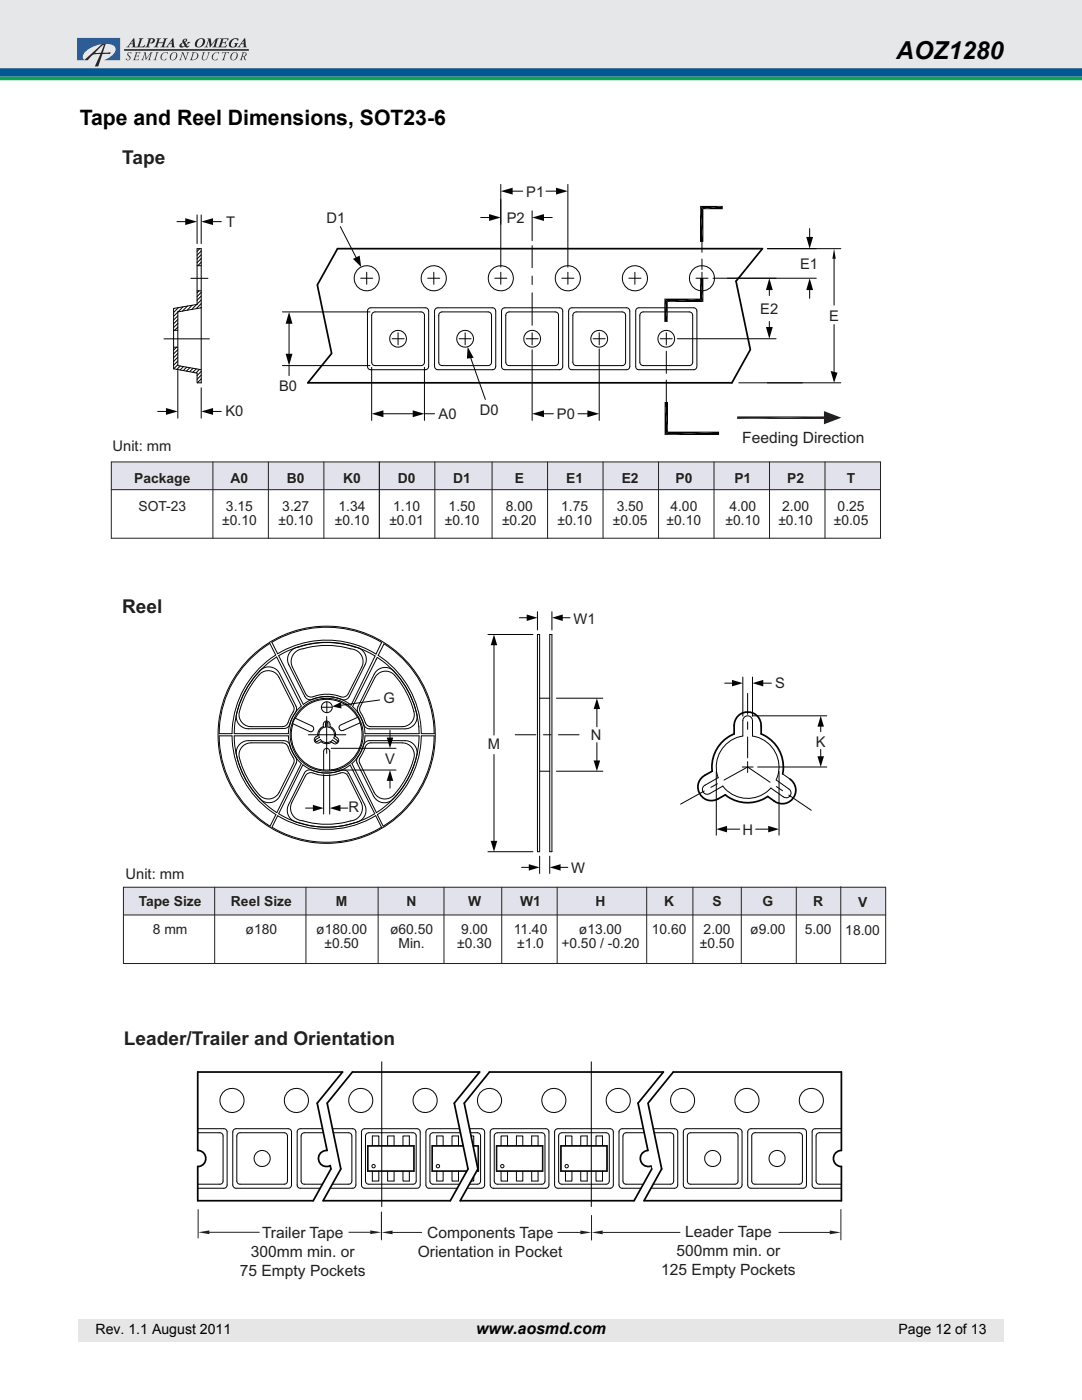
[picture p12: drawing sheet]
<svg xmlns="http://www.w3.org/2000/svg" width="216mm" height="279mm" viewBox="0 0 216 279" stroke-linecap="round" stroke-linejoin="round" font-family="sans-serif">
<path d="M0 14.4h215.9" fill="none" stroke="#005994" stroke-width="1.8" stroke-linecap="butt"/>
<path d="M-.1 -.1h216v13.7h-216z" fill="#e6e7e8"/>
<g fill="#252425">
<path d="M27.7 7.6h.9l-.3 .3-.5 1.4h.7l.5-.4-.2 .6-1.7-.1a.6 .6 0 0 0 .5-.6l.3-1z"/>
<path d="M29.5 7.6h.9l.4 .2 .1 .2a.72 .72 0 0 1-1 .6l.1-.1a.46 .46 0 0 0 .5-.5l-.1-.2h-.3l-.5 1.5h.3v.1l-.9 .1 .1-.2a1.91 1.91 0 0 0 .6-1.5l-.3-.1z"/>
<path d="M31.3 7.7h.9l-.4 .1-.1 .7 .9-.1 .2-.6-.2-.1h.9l-.4 .2-.4 1.4 .2 .1h-.9l.3-.1 .2-.7h-.1h-.8l-.2 .7 .2 .1h-.9l.3-.1 .3-.9 .1-.6z"/>
<path d="M41.4 7.7h.6l.2 1.2 .8-1.1a.48 .48 0 0 1 .7-.1l-.3 .2-.4 1.4 .2 .2-.9-.1 .4-.2 .3-1.2-1.1 1.5h-.1l-.1-1.5-.4 1.2 .2 .3h-.7l.4-.4 .3-1 .1-.3z"/>
<path d="M43.9 7.7h1.7l-.1 .4-.2-.3h-.7l-.3 .7h.5l.4-.3-.2 .7h-.1l-.1-.3h-.5l-.2 .6a.98 .98 0 0 0 1.2-.3l-.2 .6h-1.7l.4-.3 .4-1.3-.3-.1z"/>
<path d="M46.1 8a1.27 1.27 0 0 1 1.5-.2l-.1 .4-.2-.3a.82 .82 0 0 0-.9 .1 .82 .82 0 0 0-.3 .8v.2a.43 .43 0 0 0 .3 .4 .43 .43 0 0 0 .4-.2l.2-.4-.2-.2h.8l-.2 .2a.77 .77 0 0 1-1.2 .7l-.4-.2a1 1 0 0 1 .3-1.3z"/>
<path d="M25.6 10.5h.7l-.2 .3v-.3h-.2l-.3 .2 .1 .3 .3 .4v.3l-.5 .3-.4-.1 .1-.3 .1 .3 .3 .1 .2-.1 .1-.3a.77 .77 0 0 1-.3-1.1z"/>
<path d="M27 10.4h1l-.1 .4-.1-.3h-.5l-.1 .6 .5-.1-.1 .4-.1-.2h-.4l-.1 .4-.1 .2 .2 .1h.4l.2-.2-.1 .3h-1.1l.3-.2 .3-1.2z"/>
<path d="M28.7 10.4h.4l.1 1.2 .9-1.2h.4l-.2 .2-.3 1-.1 .3 .2 .1h-.6l.2-.1 .4-1.2-1 1.3-.2-1.3-.4 1.2 .2 .1h-.5l.2-.2 .4-1.1z"/>
<path d="M31.1 10.4l.6 .1-.2 .1-.4 1.1-.1 .2 .2 .1h-.6l.3-.2 .3-1.2z"/>
<path d="M32.4 10.7l.4-.3h.6l.1 .1-.1 .3v-.1a.76 .76 0 0 0-1.1 .2 .76 .76 0 0 0 .3 1.1l.6-.3-.2 .3h-.5l-.4-.2v-.8z"/>
<path d="M36.2 10.4h.4l.5 1.3 .3-1.1-.2-.1h.6l-.3 .1-.4 1.4-.7-1.4-.3 1.3 .2 .1h-.6l.3-.2 .3-1v-.3z"/>
<path d="M40.4 10.4l.6 .1-.3 .1-.2 .7a.45 .45 0 0 0 .3 .7 .45 .45 0 0 0 .5-.5l.3-.9-.2-.1 .5-.1-.2 .3a1.18 1.18 0 0 1-1.2 1.3l-.2-.2v-.3l.2-.9z"/>
<path d="M42.5 10.8a1.12 1.12 0 0 1 1.3-.3l-.2 .3-.1-.3-.5 .1a.9 .9 0 0 0-.3 1.3 .58 .58 0 0 0 .7-.3h.1a.63 .63 0 0 1-.9 .4 .63 .63 0 0 1-.3-.8z"/>
<path d="M44.4 10.4h1.3l-.1 .4-.1-.3h-.4l-.4 1.4 .2 .1h-.6l.2-.2 .4-1.2-.4-.1-.2 .2z"/>
<path d="M26.7 7.6h.1l.1 1.4 .2 .5-.9-.1 .3-.1v-.5h-.5l-.3 .5h.2v.1l-.7 .1 .3-.3zM26.4 8.1l-.3 .6h.4z"/>
<path d="M34.4 7.6h.2l.1 1.6 .2 .3-.9-.1 .3-.1v-.5h-.5l-.3 .5 .2 .1-.7 .1 .3-.3zM34.2 8.1l-.3 .6h.4z"/>
<path d="M36.4 8l.5-.3 .4 .1a.43 .43 0 0 1-.4 .6l.3 .5 .3-.3-.1-.2h.6l-.8 .6 .3 .2h.3a.5 .5 0 0 1-.9 .1l-.6 .2-.5-.2a.82 .82 0 0 1 .7-.8zM36.4 8.6l-.2 .3v.2l.2 .2 .4-.1-.3-.6zM36.8 8l.1 .3 .2-.4z"/>
<path d="M39.4 7.9a1.05 1.05 0 0 1 1.5 .1 1.25 1.25 0 0 1-.5 1.2 1.25 1.25 0 0 1-1.4 .1l-.1-.8zM39.8 7.9a1.07 1.07 0 0 0-.3 1.4 .96 .96 0 0 0 .9-.5 .96 .96 0 0 0-.1-1z"/>
<path d="M48.8 7.6h.1l.1 1a.6 .6 0 0 0 .3 .8h-1l.4-.1-.1-.5h-.5l-.3 .5 .2 .1-.7 .1 .4-.3zM48.6 8.1l-.4 .6h.4z"/>
<path d="M34.3 10.6a.7 .7 0 0 1 1 .1 .7 .7 0 0 1-.2 1 .71 .71 0 0 1-1.1 .1 .71 .71 0 0 1 .2-1.1zM34.5 10.6l-.2 .2a.89 .89 0 0 0 0 1.1 .86 .86 0 0 0 .8-.4 .86 .86 0 0 0-.1-1z"/>
<path d="M38.3 10.5a1.07 1.07 0 0 1 1.3 .4 1.24 1.24 0 0 1-1.7 1.1l.2-.1 .3-1.2zM38.7 10.5l-.4 1.3a.71 .71 0 0 0 1-.3 .71 .71 0 0 0-.5-1z"/>
<path d="M46.3 10.6a.73 .73 0 0 1 1.1 .2 .73 .73 0 0 1-.4 1.1 .73 .73 0 0 1-1-.3 .73 .73 0 0 1 .3-1zM46.5 10.6l-.1 .2a.88 .88 0 0 0 0 1.1 .86 .86 0 0 0 .8-.4 .86 .86 0 0 0-.1-1z"/>
<path d="M48.3 10.5l.6-.1 .3 .2-.1 .5-.3 .2 .3 .7-.3-.1-.3-.6-.3 .5 .2 .2h-.6l.2-.2 .4-1.2zM48.6 10.5l-.2 .7a.42 .42 0 0 0 .5-.1 .42 .42 0 0 0 .1-.5z"/>
<path d="M20 9.5l.8-.6-.7 1.6h-1.1zM16.8 12h.7l.2-.2a1.97 1.97 0 0 1 2.3-1l-1.1 2.5h.7l.8-2.5h1.5l.2-.4-1.6 .1 .6-1.8-.8 .1z"/>
</g>
<path d="M24.8 10h24.8" fill="none" stroke="#252425" stroke-width=".32"/>
<path d="M15.4 7.6h8.6v4.4h-3.2l.3-.1a2.55 2.55 0 0 0 1.9-2.4 2.19 2.19 0 0 0-2.5-.7l-.8 .1a5.6 5.6 0 0 0-3 1.9 1.02 1.02 0 0 0 .1 1.2h-1.4z" fill="#1e508f"/>
<path d="M0 15.7h215.9" fill="none" stroke="#0aa555" stroke-width=".71" stroke-linecap="butt"/>
<path d="M15.6 263.2h184.6v4.5h-184.6z" fill="#e6e6e6"/>
<path d="M22.1 29.6h177.9v227.5h-177.9z" fill="#fff"/>
<path d="M118 242.6v4.8M120.3 246h15.4M155.4 246h10.2M167.8 241.4v6" fill="none" stroke="#231f20" stroke-width=".2"/>
<g fill="#231f20">
<path d="M118 246l2.3-.4v.7z"/>
<path d="M165.6 245.6l2.2 .4-2.2 .3z"/>
</g>
<path d="M39.5 241.4v5.7M41.8 245.9h9.9M69.6 245.9h4.3M76.1 241.9v5.2" fill="none" stroke="#231f20" stroke-width=".2"/>
<g fill="#231f20">
<path d="M39.5 245.9l2.3-.3v.7z"/>
<path d="M73.9 245.6l2.2 .3-2.2 .4z"/>
</g>
<path d="M76.1 241.9v5.5M78.3 246h5.8M111.3 246h4.5M118 242.6v4.8" fill="none" stroke="#231f20" stroke-width=".2"/>
<g fill="#231f20">
<path d="M76.1 246l2.2-.4v.7z"/>
<path d="M115.8 245.6l2.2 .4-2.2 .3z"/>
</g>
<path d="M22.2 92.2h153.4v5.6h-153.4z" fill="#e1e2eb"/>
<g fill="none" stroke="#231f20" stroke-width=".2">
<path d="M22.2 92.2h153.5v15.2h-153.5zM22.2 97.7h153.5M42.5 92.2v15.2M53.6 92.2v15.2M64.6 92.2v15.2M75.7 92.2v15.2M86.8 92.2v15.2M98.2 92.2v15.2M109.3 92.2v15.2M120.3 92.2v15.2M131.4 92.2v15.2M142.5 92.2v15.2"/>
<path d="M153.5 92.2v15.2M164.6 92.2v15.2"/>
</g>
<path d="M24.6 177.1h152v5.5h-152z" fill="#e1e2eb"/>
<path d="M24.6 177.1h152.1v15.2h-152.1zM42.8 177.1v15.2M61 177.1v15.2M75.5 177.1v15.2M88.6 177.1v15.2M100.1 177.1v15.2M111.2 177.1v15.2M129 177.1v15.2M138.3 177.1v15.2M147.9 177.1v15.2M158.9 177.1v15.2M24.6 182.6h152.1" fill="none" stroke="#231f20" stroke-width=".2"/>
<g fill="#231f20">
<path d="M147.1 83.1h17.3l-17.3 .5z"/>
<path d="M147.1 83.6l17.3-.5v.5z"/>
<path d="M164.4 82l3.5 1.4-3.5 1.3z"/>
</g>
<path d="M35.5 74v9.5M40.1 77.4v6.1M31.5 82.1h2M42.2 82.1h2" fill="none" stroke="#020303" stroke-width=".2"/>
<g fill="#020303">
<path d="M40.1 82.1l2.4-.7v1.4z"/>
<path d="M33.1 81.4l2.4 .7-2.4 .7z"/>
<path d="M132.6 80.2h.7v5.9z"/>
<path d="M132.6 80.2l.7 5.9-.7 .7z"/>
<path d="M132.6 86.8l.7-.7h10.2z"/>
<path d="M132.6 86.8l10.9-.7v.7z"/>
<path d="M139.7 41.1l.6 7.2h-.6z"/>
<path d="M139.7 41.1l.6 .6v6.6z"/>
<path d="M139.7 41.1h4.5l-3.9 .6z"/>
<path d="M140.3 41.7l3.9-.6v.6z"/>
<path d="M132.6 59.6l.6 4.6h-.6z"/>
<path d="M132.6 59.6l.6 .7v3.9z"/>
<path d="M132.6 59.6h7.1l-6.5 .7z"/>
<path d="M133.2 60.3l6.5-.7 .6 .7z"/>
<path d="M139.7 55.5l.6 4.8-.6-.7z"/>
<path d="M139.7 55.5h.6v4.8z"/>
</g>
<g fill="none" stroke="#020303" stroke-width=".2">
<path d="M56.4 73h17.4M56.4 62.2h17.4M57.7 64.3v6.6M57.7 73v2"/>
<circle cx="140.1" cy="55.5" r="2.51"/>
</g>
<path d="M67.3 49.6h84.8M61.4 76.4h84.6" fill="none" stroke="#020303" stroke-width=".35"/>
<g fill="#020303">
<path d="M57.7 62.2l.7 2.4h-1.4z"/>
<path d="M57 70.6h1.4l-.7 2.4z"/>
</g>
<circle cx="73.2" cy="55.5" r="2.51" fill="none" stroke="#020303" stroke-width=".2"/>
<path d="M70.4 51.7l1.4-.7 .3 2.3z" fill="#020303"/>
<path d="M35.3 44.2h2M39.3 42.9v5.7M40.1 42.9v5.7M42.2 44.2h2M67.9 45.2l3.2 6.3" fill="none" stroke="#020303" stroke-width=".2"/>
<g fill="#020303">
<path d="M37 43.5l2.3 .7-2.3 .7z"/>
<path d="M40.1 44.2l2.4-.7v1.4z"/>
</g>
<g fill="none" stroke="#020303" stroke-width=".2">
<path d="M38.1 55.5h3.4M39.3 53h.8zM39.3 49.6h.8v26.8h-.8v-1.9l-4.7-.9v-12l4.7-.8zM39.3 58h.8M39.7 58l-.4 .4M39.9 49.6l-.6 .6M40.1 51.6l-.8 .8M40.1 50.8l-.8 .9M40.1 50.1l-.8 .8M40.1 52.3l-.6 .7M40.1 59.9l-.8 .8M40.1 59.1l-.8 .8"/>
<path d="M40.1 58.3l-.8 .9M32.7 67.6h9.1M34.6 65.9h.9M34.6 69.3h.9M34.7 61.5l-.1 .1M35.2 69.3l-.6 .6M35.5 73.7v.1M35.5 65.3l-.7 .6M35.5 72l-.9 .9M35.5 71.3l-.9 .8M35.5 70.5l-.9 .9M35.5 69.8l-.9 .8"/>
<path d="M35.5 64.5l-.9 .9M35.5 63.8l-.9 .8M35.5 63l-.9 .9M35.5 62.3l-.9 .8M35.5 72.8l-.8 .8M35.6 61.4l-1 1M36 73l-.7 .7M36.5 61.2l-1 1M36.6 73.2l-.7 .6M37.3 73.3l-.7 .7M37.4 61.1l-1 1M37.9 73.4l-.7 .7"/>
<path d="M38.3 60.9l-1 1M38.5 73.5l-.7 .7M39.2 73.6l-.7 .7M39.2 60.8l-1 1M39.8 73.7l-.7 .7M40.1 61.4l-4.6 .8v10.8l4.6 .8M40.1 74.9l-.8 .8M40.1 74.1l-.8 .9M40.1 76.4h.1M40.1 60.6l-.9 1M40.1 61.4h.1M40.1 75.6l-.7 .8"/>
<path d="M133 70.1v4.4M133 75.8v4.5"/>
</g>
<path d="M67.3 49.6l-4 7.3 2.9 13.6-4.8 5.9" fill="none" stroke="#020303" stroke-width=".35"/>
<path d="M93.3 69.2l1.2 2.2-1.3 .2z" fill="#020303"/>
<path d="M93.8 71.1l3 8.6M106.2 69.8v14.1M119.6 69.6v14.3M108.2 82.6h2.2M115.3 82.6h2.3" fill="none" stroke="#020303" stroke-width=".2"/>
<g fill="#020303">
<path d="M106.2 82.6l2.3-.7v1.4z"/>
<path d="M117.2 81.9l2.4 .7-2.4 .7z"/>
</g>
<path d="M74.2 73.3v10.6M84.7 73.3v10.6M76.2 82.6h6.5M84.7 82.6h2" fill="none" stroke="#020303" stroke-width=".2"/>
<g fill="#020303">
<path d="M74.2 82.6l2.3-.7v1.4z"/>
<path d="M82.4 81.9l2.3 .7-2.3 .7z"/>
</g>
<path d="M99.9 39.8v5M95.9 43.4h2M106.2 42.1v5.9M108.2 43.4h2" fill="none" stroke="#020303" stroke-width=".2"/>
<g fill="#020303">
<path d="M106.2 43.4l2.3-.7v1.4z"/>
<path d="M97.6 42.7l2.3 .7-2.3 .7z"/>
</g>
<path d="M99.9 36.8v16.5M101.9 38.1h2.4M108.9 38.1h2.4M113.3 36.8v16.5" fill="none" stroke="#020303" stroke-width=".2"/>
<g fill="#020303">
<path d="M99.9 38.1l2.4-.6v1.3z"/>
<path d="M111 37.5l2.3 .6-2.3 .7z"/>
</g>
<g fill="none" stroke="#020303" stroke-width=".2">
<path d="M106.2 49v4.4M106.2 55.1v1.7M106.2 58.4v6.5M145.1 55.5h9.8M153.5 57.5v1.5M73.5 61.7l.5-.3h10.9l.4 .1 .2 .6v11l-.1 .4-.5 .3h-10.9l-.4-.1-.3-.6v-11zM74.4 62.4l.4-.2h9.2l.6 .3 .1 .4v9.4l-.3 .5-.4 .2h-9.2l-.5-.3-.1-.4v-9.4zM86.8 61.7l.6-.3h10.8l.6 .3 .1 .4v11l-.3 .6-.4 .1h-10.8l-.6-.3-.1-.4v-11zM87.7 62.5l.5-.3h9.2l.4 .2 .3 .5v9.4l-.2 .4-.5 .3h-9.2l-.4-.2-.2-.5v-9.4zM100.2 61.7l.5-.3h10.9l.4 .1 .3 .6v11l-.3 .6-.4 .1h-10.9l-.5-.3-.1-.4v-11zM101.6 73h9.2l.5-.3 .1-.4v-9.4l-.2-.5-.4-.2h-9.2l-.6 .3-.1 .4v9.4l.3 .5 .4 .2M113.7 61.5l.4-.1h10.9l.5 .3 .2 .4v11l-.3 .6-.4 .1h-10.9l-.5-.3-.1-.4v-11z"/>
<path d="M114.4 62.5l.6-.3h9.2l.5 .3 .1 .4v9.4l-.2 .5-.4 .2h-9.2l-.6-.3-.1-.4v-9.4zM127.1 61.5l.4-.1h10.9l.5 .3 .2 .4v11l-.3 .6-.4 .1h-10.9l-.5-.3-.2-.4 .1-11zM128 62.4l.3-.2h9.2l.6 .3 .1 .4v9.4l-.3 .5-.4 .2h-9.2l-.5-.3-.1-.4v-9.4zM135.2 67.6h19.7M153.5 64.2v1.4"/>
<circle cx="86.6" cy="55.5" r="2.51"/>
<circle cx="99.9" cy="55.5" r="2.51"/>
<circle cx="113.3" cy="55.5" r="2.51"/>
<circle cx="126.7" cy="55.5" r="2.51"/>
<circle cx="79.4" cy="67.6" r="1.68"/>
<circle cx="92.8" cy="67.6" r="1.67"/>
<circle cx="106.2" cy="67.6" r="1.67"/>
<circle cx="119.6" cy="67.6" r="1.68"/>
<circle cx="132.9" cy="67.6" r="1.67"/>
</g>
<g fill="#020303">
<path d="M153.5 55.5l.7 2.4h-1.4z"/>
<path d="M152.8 65.3h1.4l-.7 2.3z"/>
</g>
<path d="M142.3 55.5h20.6M153.1 49.6h9.8M161.6 45.6v2M161.6 57.5v2" fill="none" stroke="#020303" stroke-width=".2"/>
<g fill="#020303">
<path d="M161.6 55.5l.6 2.4h-1.3z"/>
<path d="M160.9 47.3h1.3l-.6 2.3z"/>
</g>
<path d="M153.1 49.6h14.7M166.4 51.6v9.3M153.1 76.4h14.7M166.4 64.8v9.6" fill="none" stroke="#020303" stroke-width=".2"/>
<g fill="#020303">
<path d="M166.4 49.6l.4 2h-.7z"/>
<path d="M165.7 74l1.4 .4-.7 2z"/>
</g>
<g fill="none" stroke="#020303" stroke-width=".2">
<path d="M72 55.5h2.4M73.2 54.3v2.4M85.3 55.5h2.5M86.6 54.3v2.4M98.7 55.5h2.4M99.9 54.3v2.4M112.1 55.5h2.4M113.3 54.3v2.4M125.5 55.5h2.4M126.7 54.3v2.4M138.9 55.5h2.4M140.1 48.3v2.1"/>
<path d="M140.1 51.7v2.1M140.1 54.3v2.4M78.2 67.6h2.4M79.4 66.4v2.4M91.6 67.6h2.4M92.8 66.4v2.4M105 67.6h2.4M106.2 66.4v2.4M118.4 67.6h2.4M119.6 66.4v2.4M131.7 67.6h2.4M133 66.4v2.4"/>
<path d="M147.4 76.4h12.7M66.1 153.7h12.9M66.1 149.3h12.9M77.8 145.7v1.8M77.8 155.5v1.8"/>
</g>
<path d="M152.1 49.6l-5.2 6.5 2.8 13.7-3.7 6.6" fill="none" stroke="#020303" stroke-width=".35"/>
<path d="M167.8 177v15.2" fill="none" stroke="#231f20" stroke-width=".2"/>
<g fill="#020303">
<path d="M77.2 147.2h1.3l-.7 2.1z"/>
<path d="M77.8 153.7l.7 2.1h-1.3z"/>
</g>
<g fill="none" stroke="#020303" stroke-width=".2">
<path d="M53.8 128.4a21.5 21.5 0 0 0-10.1 18h2.6a18.9 18.9 0 0 1 8.7-15.7M55.2 131.1a18.5 18.5 0 0 0-8.5 15.3M73 126.6l3.2 1.6-1.2 2.3M75.3 131.2a18.5 18.5 0 0 1 8.3 15.2h-10.8M76.6 128.5l-1.1 2.3a18.9 18.9 0 0 1 8.6 15.6M78.6 134a2.42 2.42 0 0 0-3.9 .5M78.8 134.8a2.42 2.42 0 0 0-4 .5M43.7 146.9h2.6a18.9 18.9 0 0 0 8.7 15.7l-1.1 2.3a21.5 21.5 0 0 1-10.2-18zM47.2 150.8a18.4 18.4 0 0 0 8 11.4l4.9-9.8M60.4 152.6l-4.8 9.8a18.4 18.4 0 0 0 19.2 0l-4.9-9.7M64.6 154.6v7.9M65.8 154.6v7.9"/>
<path d="M72.8 146.9h10.8M73.7 147.8h7.1M73.7 145.5h7.1M74 148.3h6.3M74 145h6.3M74.5 158.9a2.41 2.41 0 0 0 3.9 .6M74.6 158.1a2.41 2.41 0 0 0 4 .6M83.2 150.8a18.4 18.4 0 0 1-8.1 11.4l-4.9-9.8M84.1 146.9a18.9 18.9 0 0 1-8.8 15.7l1.2 2.3M55.4 162.8a18.9 18.9 0 0 0 19.6 0l1.1 2.3a21.4 21.4 0 0 1-21.8 0zM58.2 160.2a2.55 2.55 0 0 0 2.2 3.6 17.3 17.3 0 0 0 10.5-.2 2.59 2.59 0 0 0 1.2-3.4M61 161.3h1.8"/>
<path d="M67.6 161.3h1.8M72.8 160.6a2.46 2.46 0 0 1-2 3.6 18.1 18.1 0 0 1-12.2-.3 2.46 2.46 0 0 1-1-3.3"/>
<circle cx="65.2" cy="146.6" r="21.7"/>
</g>
<g fill="#020303">
<path d="M62.4 160.6l2.2 .7-2.2 .6z"/>
<path d="M65.8 161.3l2.1-.7v1.3z"/>
</g>
<g fill="none" stroke="#020303" stroke-width=".2">
<path d="M51.9 133.8a2.4 2.4 0 0 1 3.9 .6l3.3 6.8v.7l-.8 1.4-.6 1.5-.3 .3-.7 .3h-7.1a2.42 2.42 0 0 1-2.4-2.9 18.4 18.4 0 0 1 4.7-8.7zM52 134.4a2.41 2.41 0 0 1 3.7 .8l2.9 5.9v.8l-1.2 2.5-.6 .5-.5 .1h-6.2a2.41 2.41 0 0 1-2.3-3 17.6 17.6 0 0 1 4.2-7.6zM53.8 128.4l1.2 2.3M55.2 131.1l4.9 9.8a7.6 7.6 0 0 0-2.6 5.5h-10.8M60.4 129.5a2.57 2.57 0 0 0-2.1 3.6l2.7 5.4M70.8 129.1a17.9 17.9 0 0 0-12.1 .3 2.45 2.45 0 0 0-1.1 3.3l3.2 6.3M71.6 129.3a18.5 18.5 0 0 0-16 1.6l4.9 9.7M73 126.6a21.4 21.4 0 0 0-18.8 1.6l1.2 2.3a18.9 18.9 0 0 1 16.4-1.6M75.8 139.7l-7.7 1.1M46.7 146.9h10.8a9.6 9.6 0 0 0 1.7 4.7l-.1 .7-3.3 6.6a2.43 2.43 0 0 1-3.9 .6 18.5 18.5 0 0 1-5.2-12.6zM47.2 150.8a2.4 2.4 0 0 1 2.3-3h7.2l.5 .1 .4 .3a9.5 9.5 0 0 0 2.5 4.2M48.4 149a2.41 2.41 0 0 1 1.7-.8h6.2l.5 .2 .6 .5 1.2 2.5 .1 .7-3 6a2.4 2.4 0 0 1-3.9 .6 17.6 17.6 0 0 1-4.1-7.8 2.4 2.4 0 0 1 .7-1.9z"/>
<path d="M58.5 144.5a7.1 7.1 0 0 0 6.1 9.2M60.7 154.3l-3.1 6.3M60.9 154.9l-2.7 5.3M62.3 144.9l-3.4-1.6-.5 1.1 3.4 1.6M71.3 143.2a7.1 7.1 0 0 0-12.4 .1"/>
<circle cx="65.2" cy="146.6" r="7.3"/>
</g>
<path d="M66.3 141l1.7-.9 .1 1.3z" fill="#020303"/>
<g fill="none" stroke="#020303" stroke-width=".2">
<path d="M60.4 129.5a17.6 17.6 0 0 1 10.6 .2 2.51 2.51 0 0 1 1.2 3.4l-2.9 5.6a1.51 1.51 0 0 1-2 .1 8 8 0 0 0-5.1 .3 1.22 1.22 0 0 1-1.2-.6M66.7 139.1a7.7 7.7 0 0 0-6.2 1.5M70.8 129.1a2.46 2.46 0 0 1 2 3.6l-3.1 6.3a1.2 1.2 0 0 1-1.6 .6 8.1 8.1 0 0 0-6 0 1.19 1.19 0 0 1-1.3-.6M71.6 129.3l3.2 1.6-4.7 9.8-1.7-1-1.3-.5M71.8 128.9l3.2 1.6M74.7 134.5l-3.4 6.8 .1 .7 .9 1.8a1.94 1.94 0 0 0 .9 1.5l.5 .2M74.8 135.3l-3 6.2v.5l1.2 2.4 .5 .5 .5 .1M75 131.5l.1 .1M75.3 131.2l-4.9 9.8a7.7 7.7 0 0 1 2.4 5.4M97.4 126.6h8.9M98.6 128.4v18.3M60.4 152.6a7.7 7.7 0 0 0 9.5 .1"/>
<path d="M60.7 154.3a1.19 1.19 0 0 1 1.6-.6 9.1 9.1 0 0 0 6.3 0 1.14 1.14 0 0 1 1 .6l3.2 6.3M60.9 154.9l.2-.2a1.52 1.52 0 0 1 2-.2 8.1 8.1 0 0 0 5.1-.3 1.18 1.18 0 0 1 1.2 .7l2.7 5.3M62.3 144.9a.6 .6 0 0 1 .2 .8 .6 .6 0 0 1-.7 .3M63.7 147.2l-.7 .3-.1 .4 .3 .1 .7-.4M63.7 147.2h.1M63.7 147.2a1.57 1.57 0 0 1 1.2-2.1v-.8l.3-.2 .2 .1v.9a1.57 1.57 0 0 1 1.2 2.2M63.9 147.6h.1M63.9 147.6a1.57 1.57 0 0 0 2.4 .1l.7 .4M64.1 148a1.79 1.79 0 0 0 2.1 .1l.3 .3M64.1 141.1h2.2M64.8 149.5a.6 .6 0 0 1 .6-.1 .6 .6 0 0 1 .4 .5v3.8h-1.2v-3.8zM65.2 143v7.4"/>
<path d="M65.2 140.1v2.1M66.6 147.3l.7 .5v.3h-.3M66.9 147l-.1-1.1-.4-.5-.5-.4a.76 .76 0 0 0-.7-1.1 .76 .76 0 0 0-.7 1.1 1.76 1.76 0 0 0-1.1 1.8 .76 .76 0 0 0-.6 1.2 .76 .76 0 0 0 1.3 0M66.9 147a.8 .8 0 0 1 .4 1.3l-.3 .2-.5-.2M67.7 144.9l3.7-1.8 .5 1.1-3.4 1.6a.6 .6 0 0 1-.7-.2 .6 .6 0 0 1-.1-.7zM69 146.6h-7.5M69.4 154.4h.1M71.1 152.1h.1M71.8 144.3a7.1 7.1 0 0 1-6 9.4M72.8 146.9a7.7 7.7 0 0 1-2.6 5.5M73.7 147.8l-.5 .1-.6 .6-.5 1.4-.9 1.4-.1 .5 3.4 7.1M74 148.3l-.5 .1-.5 .5-1.2 2.5-.1 .5 2.9 6.2"/>
<path d="M86.6 146.9a21.5 21.5 0 0 1-10.1 18M98.6 150.6v17.6M97.4 170h8.9"/>
<circle cx="65.2" cy="141.1" r="1.08"/>
</g>
<g fill="#020303">
<path d="M98.6 126.6l.6 2.2h-1.3z"/>
<path d="M97.9 167.8h1.3l-.6 2.2z"/>
</g>
<path d="M107.2 126.6v43.4M110.1 126.6v43.4M150.1 142.9h14.9M151.2 153.1h13.8M163.8 144.7v1.3M163.8 149.6v1.7" fill="none" stroke="#020303" stroke-width=".2"/>
<g fill="#020303">
<path d="M163.1 150.9h1.3l-.6 2.2z"/>
<path d="M163.8 142.9l.6 2.1h-1.3z"/>
</g>
<path d="M144.6 136.3h1.8M148.2 135.1v7.8M150.2 135.1v7.8M152 136.3h1.9" fill="none" stroke="#020303" stroke-width=".2"/>
<g fill="#020303">
<path d="M146.1 135.7l2.1 .6-2.1 .7z"/>
<path d="M150.2 136.3l2.1-.6v1.3z"/>
</g>
<g fill="none" stroke="#020303" stroke-width=".2">
<path d="M111 139.3h9.3M111 153.9h9.3M119.1 141.2v3.9M119.1 148.2v3.9M143.3 155.2l-2.6 1.5a.96 .96 0 0 0-.4 1.3 .96 .96 0 0 0 1.3 .4l2.6-1.5M143.3 155.2a6.2 6.2 0 0 1 4.9-8.3v-3.1a.97 .97 0 0 1 1-.9 .97 .97 0 0 1 1 1v3a6.3 6.3 0 0 1 4.7 8.8l2.5 1.8a.96 .96 0 0 1 .3 1.3 .96 .96 0 0 1-1.4 .2l-2.5-1.7a6.2 6.2 0 0 1-9.6-.4M144.2 156.9h.1M149.2 153.1l4.5 3M154.9 157l1.3 .8M156.2 154.5l1.4 1M157.4 158.7l4.5 3M107.2 170h.5"/>
<path d="M109.7 170h.4"/>
</g>
<path d="M156.2 154.5a7.1 7.1 0 0 0-4.3-8 4 4 0 0 0-1.3-4 2.7 2.7 0 0 0-4.1 2.3v1.7a7.1 7.1 0 0 0-4.4 7.4 4 4 0 0 0-2.8 3.1 2.71 2.71 0 0 0 4 2.4l1.4-.8M157.6 155.5a2.7 2.7 0 0 1 .7 3.8 2.7 2.7 0 0 1-3.8 .6l-1.3-.9a7.1 7.1 0 0 1-8.5-.4" fill="none" stroke="#020303" stroke-width=".35"/>
<g fill="#020303">
<path d="M118.5 151.8h1.3l-.7 2.1z"/>
<path d="M119.1 139.3l.7 2.2h-1.3z"/>
</g>
<g fill="none" stroke="#020303" stroke-width=".2">
<path d="M76.6 128.5a21.4 21.4 0 0 1 10 17.9h-2.5M78.6 134a18.3 18.3 0 0 1 4.6 8.9 2.43 2.43 0 0 1-2.4 2.6M78.8 134.8a17.9 17.9 0 0 1 3.9 7.6 2.42 2.42 0 0 1-2.4 2.6M107.2 126.6h.5v43.4M107.7 139.3h2M110.1 126.6h-.4v43.4M149.2 138.4v4.2M80.3 148.3a2.41 2.41 0 0 1 2.3 3 17.9 17.9 0 0 1-4 7.4M80.8 147.8a2.39 2.39 0 0 1 2.4 3M83.6 145h.1M83.6 146.9a18.4 18.4 0 0 1-5.2 12.6M84.1 146.9h2.5"/>
<path d="M102.8 146.6h4.1M107.7 153.9h2M108.4 146.6h1.5M111.4 146.6h4.2M140.5 157.9l-4.7 2.6M142.9 154v12.7M143.1 156.4l-1.3 .7M148.1 153.1h2.2M149.2 144.1v1.5M149.2 147.1v4.1M149.2 152v2.2M149.2 153.1l-4.7 2.6"/>
<path d="M155.4 154v12.7M144.7 165.5h2.9M150.8 165.5h2.8"/>
</g>
<g fill="#020303">
<path d="M142.9 165.5l2.2-.7v1.3z"/>
<path d="M153.3 164.8l2.1 .7-2.1 .6z"/>
</g>
<path d="M104.1 173.1h1.8M107.7 170.9v3.4M109.7 170.9v3.4M111.5 173.1h1.8" fill="none" stroke="#020303" stroke-width=".2"/>
<g fill="#020303">
<path d="M105.5 172.5l2.2 .6-2.2 .6z"/>
<path d="M109.7 173.1l2.2-.6v1.2z"/>
</g>
<path d="M103.6 123.3h1.8M107.2 122.1v3.6M110.1 122.1v3.6M111.9 123.3h1.8" fill="none" stroke="#020303" stroke-width=".2"/>
<g fill="#020303">
<path d="M105.1 122.6l2.1 .7-2.1 .6z"/>
<path d="M110.1 123.3l2.2-.7v1.3z"/>
</g>
<g fill="none" stroke="#020303" stroke-width=".2">
<path d="M76.2 211.9v28.9M118 211.9v28.9M39.5 226.1h4.4l.5 .2 .1 .4v9l-.1 .4-.5 .2h-4.4M39.5 225.3h5.2l.4 .1 .2 .5v10.8l-.2 .3-.4 .1h-5.2M46.6 225.5l.5-.2h10.4l.5 .2 .2 .4v10.6l-.3 .5-.4 .1h-10.4l-.5-.2-.2-.4v-10.6zM47.4 226.3l.5-.2h8.8l.4 .1 .3 .5v9l-.2 .4-.5 .2h-8.8l-.4-.1-.2-.5v-9zM64.4 225.3h-4.5l-.5 .2-.1 .4v10.8l.4 .4h4.2M64.5 226.1h-3.8l-.5 .2-.1 .4v9.2l.4 .4h3.8M66.3 225.3h4.1l.3 .1 .3 .3v10.8l-.1 .4-.3 .2h-4.7M66.5 226.1h3.1l.3 .1 .3 .3v9.2l-.1 .4-.3 .2h-3.5M72.3 225.5l.5-.2h10.4l.4 .1 .3 .5v10.6l-.2 .4-.5 .2h-10.4l-.4-.1-.3-.5v-10.6zM73.1 226.3l.5-.2h8.8l.4 .1 .2 .5v9l-.2 .5-.4 .1h-8.8l-.5-.2-.2-.4v-9z"/>
<path d="M73.3 228.6h9.3v5.2h-9.3zM73.5 228.8h9v4.9h-9zM74.3 228.6v-1.9h1.3v1.9M74.3 233.8v1.9h1.3v-1.9M77.3 228.6v-1.9h1.3v1.9M77.3 233.8v1.9h1.3v-1.9M80.4 228.6v-1.9h1.3v1.9M80.4 233.8v1.9h1.3v-1.9M87.1 228.6v-1.9h1.3v1.9M87.1 233.8v1.9h1.3v-1.9M90.2 228.6v-1.9h1.3v1.9M90.2 233.8v1.9h1.3v-1.9"/>
<path d="M91.7 225.3h-6.1l-.5 .2-.1 .4v10.6l.1 .4 .5 .2h5.6M91.9 226.1h-5.5l-.5 .2-.1 .4v9l.1 .4 .5 .2h5.3M92.4 228.6h-6.2v5.2h6.9M92.4 228.8h-6.1v4.9h6.9M93.7 225.3h2.4l.3 .1 .3 .3v10.8l-.1 .4-.3 .2h-3.1M93.9 226.1h1.5l.5 .4v9.2l-.1 .4-.4 .2h-1.7M94 226.7h.5v1.9M94.4 228.6h1.1v5.2h-.4M94.4 228.8h1v4.9h-.2M94.5 234.8v.9h-.5M97.9 225.5l.6-.2h10.4l.4 .1 .2 .5v10.6l-.1 .4-.5 .2h-10.4l-.4-.1-.3-.5v-10.6zM98.7 226.3l.6-.2h8.8l.4 .1 .2 .5v9l-.1 .4-.5 .2h-8.8l-.4-.1-.3-.5v-9z"/>
<path d="M99 228.6h9.3v5.2h-9.3zM99.1 228.8h9.1v4.9h-9.1zM100 233.8v1.9h1.3v-1.9M100 228.6v-1.9h1.3v1.9M103 233.8v1.9h1.3v-1.9M104.3 228.6v-1.9h-1.3v1.9M106.1 233.8v1.9h1.3v-1.9M106.1 228.6v-1.9h1.3v1.9M110.8 225.5l.5-.2h10.4l.4 .1 .3 .5v10.6l-.1 .4-.6 .2h-10.4l-.4-.1-.2-.5v-10.6zM111.6 226.3l.5-.2h8.8l.6 .2 .1 .4v9l-.3 .5-.4 .1h-8.8l-.5-.2-.1-.4v-9zM111.9 228.6h9.3v5.2h-9.3zM112 228.8h9.1v4.9h-9.1z"/>
<path d="M112.8 228.6v-1.9h1.3v1.9M112.8 233.8v1.9h1.3v-1.9M115.9 228.6v-1.9h1.3v1.9M115.9 233.8v1.9h1.3v-1.9M118.9 228.6v-1.9h1.3v1.9M118.9 233.8v1.9h1.3v-1.9M128.4 225.3h-4.2l-.4 .1-.3 .5v10.8l.4 .4h4M128.6 226.1h-3.7l-.5 .2-.1 .4v9.2l.5 .4h3.6M129.9 232.7l.2 .6M130.4 225.3h4.2l.4 .1 .2 .3v10.8l-.1 .4-.3 .2h-4.9M130.5 226.1h3.3l.4 .1 .2 .3v9.2l-.1 .4-.3 .2h-3.7M136.5 225.5l.5-.2h10.4l.5 .2 .2 .4v10.6l-.3 .5-.4 .1h-10.4l-.5-.2-.2-.4v-10.6z"/>
<path d="M146.6 236.3h-8.8l-.5-.2-.1-.4v-9l.2-.5 .4-.1h8.8l.6 .2 .1 .4v9l-.1 .4-.6 .2M149.5 225.4l.3-.1h10.5l.5 .2 .1 .4v10.6l-.2 .5-.4 .1h-10.5l-.5-.2-.1-.4v-10.6zM150.3 226.2l.3-.1h8.9l.5 .2 .1 .4v9l-.3 .5-.3 .1h-8.9l-.3-.1-.3-.5v-9zM167.9 226.1h-4.4l-.5 .2-.2 .4v9l.2 .4 .5 .2h4.4M167.9 225.3h-5.2l-.5 .2-.2 .4v10.6l.2 .4 .5 .2h5.2"/>
<circle cx="46.3" cy="219.6" r="2.41"/>
<circle cx="59.1" cy="219.6" r="2.41"/>
<circle cx="72" cy="219.6" r="2.41"/>
<circle cx="84.8" cy="219.6" r="2.41"/>
<circle cx="97.7" cy="219.6" r="2.41"/>
<circle cx="110.5" cy="219.6" r="2.41"/>
<circle cx="123.4" cy="219.6" r="2.41"/>
<circle cx="136.2" cy="219.6" r="2.41"/>
<circle cx="149" cy="219.6" r="2.41"/>
<circle cx="161.9" cy="219.6" r="2.41"/>
<circle cx="52.3" cy="231.2" r="1.61"/>
<circle cx="74.5" cy="232.7" r=".34"/>
<circle cx="87.4" cy="232.7" r=".34"/>
<circle cx="100.2" cy="232.7" r=".34"/>
<circle cx="113.1" cy="232.7" r=".34"/>
<circle cx="142.2" cy="231.2" r="1.61"/>
<circle cx="155" cy="231.2" r="1.6"/>
</g>
<path d="M39.5 213.9h28.8l-5 6.3 2 9.4a1.61 1.61 0 0 0-1.7 1.9 1.61 1.61 0 0 0 2.3 1.1l.1 .7-3.5 6.3h-23v-6.8a1.6 1.6 0 0 0 1.6-1.6 1.6 1.6 0 0 0-1.6-1.6zM70.3 213.9h25.4l-5.1 6.3 2.8 13.1-3.5 6.3h-25.4l3.5-6.3-2.7-13.1zM132.4 213.9h-34.7l-5.1 6.3 2.8 13.1-3.6 6.3h34.7l3.6-6.3M132.4 213.9l-5.1 6.3 2 9.4a1.61 1.61 0 0 0-1.5 1.9 1.61 1.61 0 0 0 2.1 1.2M134.3 213.9h33.6v15.7a1.6 1.6 0 0 0-1.6 1.6 1.6 1.6 0 0 0 1.6 1.6v6.8h-39.4l3.5-6.3-2.7-13.1z" fill="none" stroke="#020303" stroke-width=".35"/>
<text font-size="4.9" x="178.8" y="11.7">AOZ1280</text>
<text font-size="4.2" x="15.9" y="25">Tape and Reel Dimensions, SOT23-6</text>
<g font-size="3.8" fill="#231f20">
<text x="24.4" y="32.8">Tape</text>
<text x="24.4" y="122.3">Reel</text>
<text x="24.7" y="208.5">Leader/Trailer and Orientation</text>
</g>
<text font-size="3.2" x="95" y="266.2">www.aosmd.com</text>
<g font-size="3.1" fill="#231f20">
<text x="148.1" y="88.4">Feeding Direction</text>
<text x="50" y="250.9">300mm min. or</text>
<text x="52.3" y="247.1">Trailer Tape</text>
<text x="83.4" y="250.9">Orientation in Pocket</text>
<text x="85.2" y="247.1">Components Tape</text>
<text x="135" y="250.7">500mm min. or</text>
<text x="136.7" y="246.9">Leader Tape</text>
<text x="47.9" y="254.7">75 Empty Pockets</text>
<text x="132" y="254.5">125 Empty Pockets</text>
</g>
<g font-size="2.9" fill="#231f20">
<text x="105" y="39.2">P1</text>
<text x="45.1" y="45.3">T</text>
<text x="65.2" y="44.5">D1</text>
<text x="101.1" y="44.5">P2</text>
<text x="159.6" y="53.6">E1</text>
<text x="151.7" y="62.6">E2</text>
<text x="165.4" y="64">E</text>
<text x="45" y="83">K0</text>
<text x="55.7" y="78.1">B0</text>
<text x="87.5" y="83.7">A0</text>
<text x="95.7" y="82.9">D0</text>
<text x="111.1" y="83.7">P0</text>
<text x="22.5" y="90.1">Unit: mm</text>
<text x="114.5" y="124.4">W1</text>
<text x="154.6" y="137.4">S</text>
<text x="76.5" y="140.3">G</text>
<text x="97.4" y="149.5">M</text>
<text x="117.9" y="147.7">N</text>
<text x="162.8" y="149.1">K</text>
<text x="76.9" y="152.6">V</text>
<text x="69.6" y="162.1">R</text>
<text x="148.2" y="166.6">H</text>
<text x="25.1" y="175.3">Unit: mm</text>
<text x="114" y="174.2">W</text>
</g>
<g font-size="2.8" fill="#231f20">
<text x="26.8" y="96.3">Package</text>
<text x="27.6" y="101.9">SOT-23</text>
<text x="45.1" y="101.9">3.15</text>
<text x="46" y="96.3">A0</text>
<text x="56.3" y="101.9">3.27</text>
<text x="57.3" y="96.3">B0</text>
<text x="67.6" y="101.9">1.34</text>
<text x="68.5" y="96.3">K0</text>
<text x="78.5" y="101.9">1.10</text>
<text x="79.4" y="96.3">D0</text>
<text x="89.5" y="101.9">1.50</text>
<text x="90.4" y="96.3">D1</text>
<text x="100.9" y="101.9">8.00</text>
<text x="102.7" y="96.3">E</text>
<text x="112" y="101.9">1.75</text>
<text x="113" y="96.3">E1</text>
<text x="123.1" y="101.9">3.50</text>
<text x="124.1" y="96.3">E2</text>
<text x="133.8" y="101.9">4.00</text>
<text x="134.8" y="96.3">P0</text>
<text x="145.5" y="101.9">4.00</text>
<text x="146.5" y="96.3">P1</text>
<text x="156.1" y="101.9">2.00</text>
<text x="157.1" y="96.3">P2</text>
<text x="167.1" y="101.9">0.25</text>
<text x="169" y="96.3">T</text>
<text x="44.3" y="104.8">±0.10</text>
<text x="55.6" y="104.8">±0.10</text>
<text x="66.8" y="104.8">±0.10</text>
<text x="77.7" y="104.8">±0.01</text>
<text x="88.8" y="104.8">±0.10</text>
<text x="100.2" y="104.8">±0.20</text>
<text x="111.2" y="104.8">±0.10</text>
<text x="122.3" y="104.8">±0.05</text>
<text x="133" y="104.8">±0.10</text>
<text x="144.8" y="104.8">±0.10</text>
<text x="155.3" y="104.8">±0.10</text>
<text x="166.4" y="104.8">±0.05</text>
<text x="27.7" y="180.9">Tape Size</text>
<text x="46.1" y="180.9">Reel Size</text>
<text x="67" y="180.9">M</text>
<text x="81.1" y="180.9">N</text>
<text x="93.4" y="180.9">W</text>
<text x="103.8" y="180.9">W1</text>
<text x="118.8" y="180.9">H</text>
<text x="132.5" y="180.9">K</text>
<text x="142.2" y="180.9">S</text>
<text x="152.2" y="180.9">G</text>
<text x="162.3" y="180.9">R</text>
<text x="171.2" y="181">V</text>
<text x="30.5" y="186.5">8 mm</text>
<text x="49" y="186.5">ø180</text>
<text x="63.1" y="186.5">ø180.00</text>
<text x="64.7" y="189.3">±0.50</text>
<text x="77.8" y="186.5">ø60.50</text>
<text x="79.5" y="189.3">Min.</text>
<text x="91.2" y="189.3">±0.30</text>
<text x="92" y="186.5">9.00</text>
<text x="102.5" y="186.5">11.40</text>
<text x="103.2" y="189.3">±1.0</text>
<text x="112" y="189.3">+0.50 / -0.20</text>
<text x="115.5" y="186.5">ø13.00</text>
<text x="130.1" y="186.5">10.60</text>
<text x="139.6" y="189.3">±0.50</text>
<text x="140.4" y="186.5">2.00</text>
<text x="149.7" y="186.5">ø9.00</text>
<text x="160.6" y="186.5">5.00</text>
<text x="168.7" y="186.6">18.00</text>
</g>
<g font-size="2.8">
<text x="19" y="266.2">Rev. 1.1 August 2011</text>
<text x="179.3" y="266.2">Page 12 of 13</text>
</g>
</svg>
